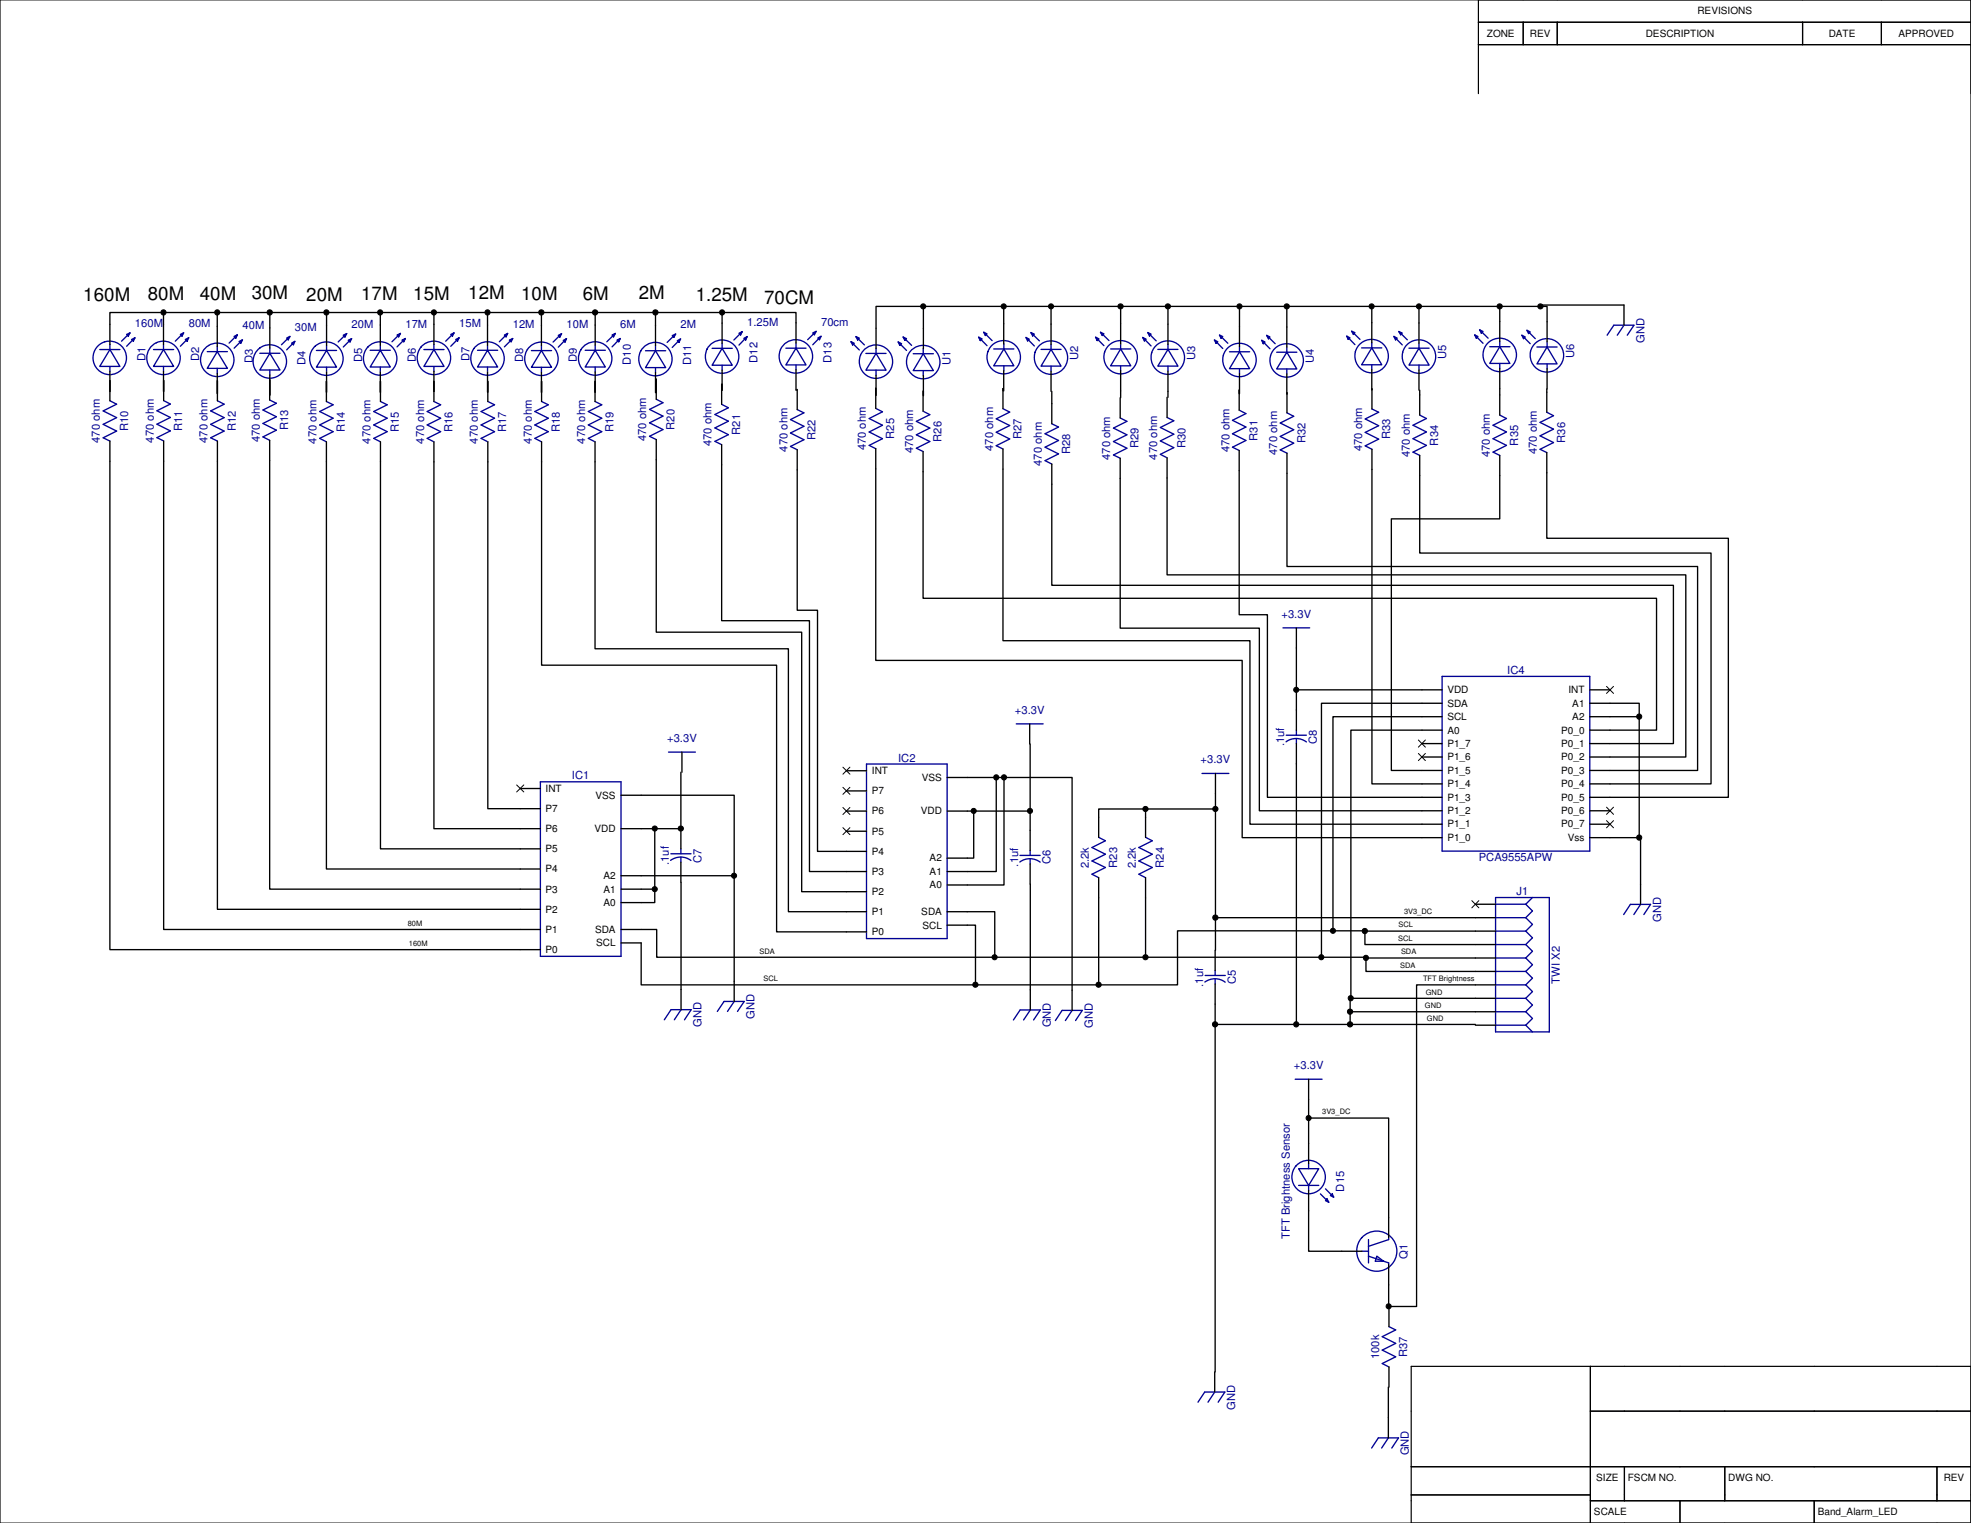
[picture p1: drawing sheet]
<svg xmlns="http://www.w3.org/2000/svg" width="559mm" height="432mm" viewBox="0 0 559 432" stroke-linecap="round" stroke-linejoin="round" font-family="sans-serif">
<path d="M0 0h74.6v39.7h-74.6z" fill="none" stroke="#fff" stroke-width=".28"/>
<g fill="none" stroke="#000" stroke-width=".38">
<path d="M46.4 88.6v9.1M61.6 88.6v9.7M76.5 88.6v10.1M92.6 88.6v9.3M107.8 88.6v9.3M123 88.6v9.1M138.2 88.6v9.3M153.5 88.6v9.3M168.7 88.6v9.3M185.8 88.6v9.4M204.7 88.6v8.7M225.7 97.2v-8.6h-194.5v9.1"/>
<path d="M261.8 86.9v11.9M284.6 86.9v10.6M298 86.9v10.7M317.7 86.9v10.6M331.1 86.9v10.7M351.4 86.9v11.4M364.8 86.9v11.5M388.9 86.9v10.3M402.3 86.9v10.4M425.2 86.9v10M436.8 86.9v-.4h23.6v5.7M438.6 96.9v-10h-190.2v11.9"/>
<path d="M31.2 105.3v8.3M46.4 105.3v5.7M46.4 107.9v5.7M61.6 105.9v5.7M61.6 107.9v5.7M76.5 106.3v7.1M92.6 105.5l-.1 8.3M107.8 105.5v5.7M107.9 108.1v5.7M123 105.3v8.5M138.2 105.5v5.7M138.3 108.1v5.7"/>
<path d="M153.5 105.5v8.3M168.7 108.1v5.7M168.7 105.5v5.7M185.8 105.6v5.7M186.1 107.5v5.7M204.6 108.9v5.7M204.7 104.9v5.8M225.7 104.9v5.7h.3M226 110.4v5.7M248.3 110.1v5.7M248.4 106.4v5.7M261.7 110.9v5.7"/>
<path d="M261.8 106.5v5.7M284.4 110.2v5.7M284.6 105.1v5.7M298 105.2v5.8M298.2 111v9.1M317.6 112.8v5.7M317.7 105.1v7.7M330.9 112.6v5.8M331.1 105.2v7.4M351.3 110.6v5.7M351.4 105.9v5.7M364.8 106v5.7"/>
<path d="M364.9 111.3v5.8M388.9 104.8v5.7M389 110.2v5.8M402.3 104.9v5.7M402.5 110.6v7.1M425.2 104.5v13.2M438.5 110.3v6.6M438.6 104.6v5.7M31.2 125.1v144.1h122M46.4 125v138.5h106.8M61.6 125.1v132.7h91.6M76.5 124.8v127.3h76.7"/>
<path d="M92.5 125.3v121.1h60.7M107.9 125.3v115.4h45.3M123 125.3v109.6h30.2M138.3 125.3v104h14.9M153.5 125.3v63.3h66.7v75.6h25.5M168.7 125.3v58.6h54.8v74.6h22.2M186.1 124.6v54.6h41.2v73.6h18.4M204.6 126.1v49.9h24.9v71.1h16.2M226 127.5v45.5h5.8v68.4h13.9M248.3 127.2v60h103.9v50.3h56.7M261.7 128v41.6h207.9v37.4h-18.9M284.4 127.3v54.4h70v52h54.5"/>
<path d="M298.2 131.6v34.3h176.2v44.9h-23.7M317.6 129.9v48.2h39.4v51.8h51.9M330.9 129.8v33.2h147v51.6h-27.2M351.3 127.7v46.6h8v51.8h49.6M364.9 128.5v32.1h116.4v57.8h-30.6M389 127.4v94.8h19.9M402.5 129.1v27.7h82.6v65.4h-34.4M425.2 129.1v18h-30.7v71.3h14.4M438.5 128.3v24.3h51.5v73.5h-39.3M367.5 178v17.6h41.4M367.5 195.6v11.4M408.9 199.4h-34.3v72"/>
<path d="M450.7 199.4h14v38.1M450.7 195.6h5.7M193 218.9v21.8M193.3 213.2v5.7M239.9 218.5h5.8M291.9 205.2v5.7M292.1 210.9v30.2M344.6 219.3v50.2M367.5 210.8v79.6M403.1 210.8h5.8M403.1 214.6h5.8M408.9 207h-25.9v76"/>
<path d="M408.9 203.2h-31v60.7M450.7 203.2h14M147.5 223.6h5.7M176.1 225.5h32.1v58.4M176.1 234.9h16.9M185.6 234.9v17.2h-9.5M239.9 230h5.8M239.9 235.7h5.8M239.9 224.2h5.8M268.5 220.4h35.5v66.1M268.5 230h23.6M276.1 230v13.3h-7.6"/>
<path d="M282.4 220.4v26.7h-13.9M284.6 220.4v30.5h-16.1M324.8 229.4v8M344.6 229.4h-33.1v8M450.7 237.5h14.4v18.9M450.7 229.9h5.7M450.7 233.7h5.7M176.1 248.3h32.1M185.6 252.1v3.8h-9.5M193 244.4l.1 41.9M268.5 258.5h13.5v12.9M292.1 244.9v41.4"/>
<path d="M311.5 248.8v30.4M324.8 248.8v22.6M418.3 256.4h5.7M176.1 263.5h10.1v7.9h201.1v4h36.7M176.1 267.3h5.7v11.9h152v-15.3h53.2v3.9h37M268.5 262.3h8.1v16.9M344.5 269.5v5.7M344.5 279v110M344.6 260.2h79.4M387 264h37M387.3 271.6h36.7M424 279.2h-22.4v91.2h-7.9v-11.8"/>
<path d="M382.8 290.4h35.5M418.3 290.7h5.7M424 286.9h-41.2v3.5h-38.3M424 283h-41.2v3.9M371 317h22.7v33.9M371 306v23.9M371 337.5v17.3h15.1M393.8 370.4v5.7M344.4 389v5.7M393.6 393.3v14.4M393.8 387.6v5.7"/>
</g>
<g fill="#000">
<circle cx="46.3" cy="88.6" r=".73"/>
<circle cx="61.6" cy="88.6" r=".73"/>
<circle cx="76.5" cy="88.6" r=".75"/>
<circle cx="92.5" cy="88.6" r=".73"/>
<circle cx="107.8" cy="88.6" r=".73"/>
<circle cx="123" cy="88.6" r=".73"/>
<circle cx="138.2" cy="88.6" r=".73"/>
<circle cx="153.5" cy="88.6" r=".75"/>
<circle cx="168.7" cy="88.6" r=".75"/>
<circle cx="185.8" cy="88.6" r=".75"/>
<circle cx="204.7" cy="88.6" r=".73"/>
<circle cx="261.7" cy="86.9" r=".72"/>
<circle cx="284.6" cy="86.9" r=".72"/>
<circle cx="298" cy="86.9" r=".72"/>
<circle cx="317.7" cy="86.9" r=".74"/>
<circle cx="331.1" cy="86.9" r=".74"/>
<circle cx="351.4" cy="86.9" r=".72"/>
<circle cx="364.8" cy="86.9" r=".74"/>
<circle cx="388.9" cy="86.9" r=".72"/>
<circle cx="402.3" cy="86.9" r=".72"/>
<circle cx="425.2" cy="86.9" r=".74"/>
<circle cx="436.7" cy="86.9" r=".74"/>
<circle cx="367.5" cy="195.6" r=".72"/>
<circle cx="464.7" cy="203.2" r=".73"/>
<circle cx="185.6" cy="234.9" r=".72"/>
<circle cx="193" cy="234.9" r=".74"/>
<circle cx="276.1" cy="229.9" r=".72"/>
<circle cx="282.4" cy="220.4" r=".73"/>
<circle cx="284.6" cy="220.4" r=".73"/>
<circle cx="292" cy="229.9" r=".72"/>
<circle cx="324.8" cy="229.4" r=".74"/>
<circle cx="344.6" cy="229.4" r=".74"/>
<circle cx="464.7" cy="237.5" r=".73"/>
<circle cx="185.6" cy="252.1" r=".72"/>
<circle cx="208.1" cy="248.3" r=".72"/>
<circle cx="276.5" cy="279.2" r=".74"/>
<circle cx="282" cy="271.4" r=".72"/>
<circle cx="311.5" cy="279.2" r=".74"/>
<circle cx="324.8" cy="271.4" r=".74"/>
<circle cx="344.6" cy="260.2" r=".75"/>
<circle cx="374.6" cy="271.4" r=".72"/>
<circle cx="377.9" cy="263.9" r=".72"/>
<circle cx="386.9" cy="264" r=".75"/>
<circle cx="387.3" cy="271.6" r=".73"/>
<circle cx="344.5" cy="290.4" r=".75"/>
<circle cx="367.5" cy="290.4" r=".73"/>
<circle cx="382.8" cy="290.4" r=".75"/>
<circle cx="382.8" cy="286.8" r=".75"/>
<circle cx="382.9" cy="283" r=".73"/>
<circle cx="371" cy="317" r=".72"/>
<circle cx="393.7" cy="370.4" r=".72"/>
</g>
<g fill="none" stroke="#000" stroke-width=".28">
<path d="M455.5 194.6l2 2M457.5 194.6l-2 2M239 217.5l2 2M241 217.5l-2 2M402.1 213.6l2 2M402.1 209.8l2 2M404.1 213.6l-2 2M404.1 209.8l-2 2M146.5 222.5l2 2M148.5 222.5l-2 2M239 234.7l2 1.9M239 228.9l2 2"/>
<path d="M239 223.2l2 2M241 234.7l-2 1.9M241 228.9l-2 2M241 223.2l-2 2M455.5 228.9l2 2M455.5 232.7l2 2M457.5 228.9l-2 2M457.5 232.7l-2 2M417.3 255.4l2 2M419.3 255.4l-2 2"/>
<circle cx="46.3" cy="88.6" r=".73"/>
<circle cx="61.6" cy="88.6" r=".73"/>
<circle cx="76.5" cy="88.6" r=".75"/>
<circle cx="92.5" cy="88.6" r=".73"/>
<circle cx="107.8" cy="88.6" r=".73"/>
<circle cx="123" cy="88.6" r=".73"/>
<circle cx="138.2" cy="88.6" r=".73"/>
<circle cx="153.5" cy="88.6" r=".75"/>
<circle cx="168.7" cy="88.6" r=".75"/>
<circle cx="185.8" cy="88.6" r=".75"/>
<circle cx="204.7" cy="88.6" r=".73"/>
<circle cx="261.7" cy="86.9" r=".72"/>
<circle cx="284.6" cy="86.9" r=".72"/>
<circle cx="298" cy="86.9" r=".72"/>
<circle cx="317.7" cy="86.9" r=".74"/>
<circle cx="331.1" cy="86.9" r=".74"/>
<circle cx="351.4" cy="86.9" r=".72"/>
<circle cx="364.8" cy="86.9" r=".74"/>
<circle cx="388.9" cy="86.9" r=".72"/>
<circle cx="402.3" cy="86.9" r=".72"/>
<circle cx="425.2" cy="86.9" r=".74"/>
<circle cx="436.7" cy="86.9" r=".74"/>
<circle cx="367.5" cy="195.6" r=".72"/>
<circle cx="464.7" cy="203.2" r=".73"/>
<circle cx="185.6" cy="234.9" r=".72"/>
<circle cx="193" cy="234.9" r=".74"/>
<circle cx="276.1" cy="229.9" r=".72"/>
<circle cx="282.4" cy="220.4" r=".73"/>
<circle cx="284.6" cy="220.4" r=".73"/>
<circle cx="292" cy="229.9" r=".72"/>
<circle cx="324.8" cy="229.4" r=".74"/>
<circle cx="344.6" cy="229.4" r=".74"/>
<circle cx="464.7" cy="237.5" r=".73"/>
<circle cx="185.6" cy="252.1" r=".72"/>
<circle cx="208.1" cy="248.3" r=".72"/>
<circle cx="276.5" cy="279.2" r=".74"/>
<circle cx="282" cy="271.4" r=".72"/>
<circle cx="311.5" cy="279.2" r=".74"/>
<circle cx="324.8" cy="271.4" r=".74"/>
<circle cx="344.6" cy="260.2" r=".75"/>
<circle cx="374.6" cy="271.4" r=".72"/>
<circle cx="377.9" cy="263.9" r=".72"/>
<circle cx="386.9" cy="264" r=".75"/>
<circle cx="387.3" cy="271.6" r=".73"/>
<circle cx="344.5" cy="290.4" r=".75"/>
<circle cx="367.5" cy="290.4" r=".73"/>
<circle cx="382.8" cy="290.4" r=".75"/>
<circle cx="382.8" cy="286.8" r=".75"/>
<circle cx="382.9" cy="283" r=".73"/>
<circle cx="371" cy="317" r=".72"/>
<circle cx="393.7" cy="370.4" r=".72"/>
</g>
<g fill="none" stroke="#000096" stroke-width=".38">
<path d="M28.3 99.1h5.7M31.2 99.1l2.8 4.8h-5.7zM31.2 97.7v1.4M35.9 94.8l1-.4-.5 .9zM36.9 94.4l-2.4 2.3M37.3 96.3l1-.5-.5 .9zM38.3 95.8l-2.4 2.4M43.5 99.1h5.7M46.4 99.1l2.8 4.8h-5.7zM46.4 97.7v1.4M51.1 94.8l1-.4-.5 .9zM52.1 94.4l-2.4 2.3"/>
<path d="M52.5 96.3l1-.5-.5 .9zM53.5 95.8l-2.4 2.4M58.8 99.7h5.7M61.6 99.7l2.9 4.7h-5.7zM61.6 98.3v1.4M66.4 95.4l.9-.5-.5 1zM67.3 94.9l-2.4 2.4M67.8 96.8l.9-.4-.4 .9zM68.7 96.4l-2.3 2.3M76.5 98.7v1.5M81.3 95.8l.9-.4-.5 1zM82.2 95.4l-2.4 2.3"/>
<path d="M82.7 97.3l.9-.5-.4 .9zM83.6 96.8l-2.3 2.4M89.7 99.4h5.7M92.6 99.4l2.8 4.7h-5.7zM92.6 97.9v1.5M97.3 95l1-.4-.5 .9zM98.3 94.6l-2.4 2.3M98.7 96.5l1-.5-.5 .9zM99.7 96l-2.4 2.4M104.9 99.3h5.8M107.8 99.3l2.9 4.8h-5.8zM107.8 97.9v1.4"/>
<path d="M112.6 95l.9-.5-.5 1zM113.5 94.5l-2.4 2.4M114 96.4l.9-.4-.4 .9zM114.9 96l-2.3 2.3M120.2 99.1h5.7M123 99.1l2.9 4.8h-5.7zM123 97.7v1.4M127.8 94.8l.9-.4-.4 .9zM128.7 94.4l-2.3 2.3M129.2 96.3l1-.5-.5 .9zM130.2 95.8l-2.4 2.4M135.4 99.3h5.7"/>
<path d="M138.2 99.3l2.9 4.8h-5.7zM138.2 97.9v1.4M143 95l.9-.5-.4 1zM143.9 94.5l-2.3 2.4M144.4 96.4l1-.4-.5 .9zM145.4 96l-2.4 2.3M150.7 99.4h5.7M153.5 99.4l2.9 4.7h-5.7zM153.5 97.9v1.5M158.3 95.1l.9-.5-.5 1zM159.2 94.6l-2.4 2.4M159.7 96.5l.9-.5-.4 1z"/>
<path d="M160.6 96l-2.3 2.4M165.9 99.3h5.7M168.7 99.3l2.9 4.8h-5.7zM168.7 97.9v1.4M173.5 95l1-.5-.6 1zM174.5 94.5l-2.5 2.4M174.9 96.4l1-.4-.5 .9zM175.9 96l-2.4 2.3M183 99.4h5.7M185.8 99.4l2.9 4.8h-5.7zM185.8 98v1.4M190.6 95.2l1-.5-.5 .9z"/>
<path d="M191.6 94.7l-2.5 2.4M192 96.6l1-.5-.5 1zM193 96.1l-2.4 2.4M201.9 98.8h5.7M204.7 98.8l2.9 4.7h-5.7zM204.7 97.3v1.5M209.5 94.5l.9-.5-.4 1zM210.4 94l-2.3 2.4M210.9 95.9l.9-.5-.4 1zM211.8 95.4l-2.3 2.4M222.8 98.7h5.7M225.7 98.7l2.8 4.8h-5.7z"/>
<path d="M225.7 97.2v1.5M230.4 94.4l1-.5-.5 1zM231.4 93.9l-2.4 2.4M231.9 95.8l.9-.5-.5 1zM232.8 95.3l-2.4 2.4M241.3 96.9l.9 .4-.5 .5zM241.3 96.9l2.3 2.3M242.7 95.4l.9 .5-.4 .5zM242.7 95.4l2.4 2.4M248.4 98.8v1.4M254.6 96.9l1 .6-.5 .4zM254.6 96.9l2.4 2.5"/>
<path d="M256 95.5l1 .5-.5 .5zM256 95.5l2.4 2.4M261.7 98.8v1.5M277.5 95.6l.9 .5-.5 .5zM277.5 95.6l2.3 2.4M278.9 94.2l.9 .5-.4 .4zM278.9 94.2l2.4 2.4M281.7 98.9h5.7M284.6 98.9l2.8 4.8h-5.7zM284.6 97.5v1.4M290.9 95.7l.9 .5-.5 .4zM290.9 95.7l2.3 2.4"/>
<path d="M292.3 94.3l.9 .4-.4 .5zM292.3 94.3l2.4 2.3M295.1 99.1h5.7M298 99.1l2.8 4.7h-5.7zM298 97.6v1.5M310.6 95.6l1 .5-.5 .5zM310.6 95.6l2.4 2.4M312 94.2l1 .5-.5 .4zM312 94.2l2.4 2.4M314.9 98.9h5.7M317.7 98.9l2.9 4.8h-5.7zM317.7 97.5v1.4"/>
<path d="M324 95.7l1 .5-.6 .4zM324 95.7l2.3 2.4M325.4 94.3l.9 .4-.4 .5zM325.4 94.3l2.4 2.3M328.3 99.1h5.7M331.1 99.1l2.9 4.7h-5.7zM331.1 97.6v1.5M344.3 96.4l1 .5-.5 .4zM344.3 96.4l2.4 2.4M345.7 95l1 .4-.5 .5zM345.7 95l2.4 2.3M348.6 99.7h5.7"/>
<path d="M351.4 99.7l2.9 4.8h-5.7zM351.4 98.3v1.4M357.7 96.5l.9 .5-.5 .5zM357.7 96.5l2.3 2.4M359.1 95.1l.9 .4-.4 .6zM359.1 95.1l2.4 2.4M361.9 99.9h5.8M364.8 99.9l2.9 4.7h-5.8zM364.8 98.4v1.5M381.8 95.3l.9 .5-.5 .4zM381.8 95.3l2.3 2.4M383.2 93.9l.9 .4-.4 .5z"/>
<path d="M383.2 93.9l2.4 2.3M386 98.6h5.8M388.9 98.6l2.9 4.8h-5.8zM388.9 97.2v1.4M395.2 95.4l.9 .5-.5 .5zM395.2 95.4l2.4 2.4M396.6 94l1 .4-.5 .5zM396.6 94l2.4 2.4M399.5 98.7h5.7M402.3 98.7l2.9 4.8h-5.7zM402.3 97.3v1.4M418.1 95l.9 .4-.5 .5z"/>
<path d="M418.1 95l2.4 2.3M419.5 93.5l1 .5-.5 .5zM419.5 93.5l2.4 2.4M422.4 98.3h5.7M425.2 98.3l2.9 4.7h-5.7zM425.2 96.9v1.4M431.5 95l.9 .5-.5 .5zM431.5 95l2.3 2.5M432.9 93.6l.9 .5-.4 .5zM432.9 93.6l2.4 2.4M435.7 98.4h5.8M438.6 98.4l2.9 4.8h-5.8z"/>
<path d="M438.6 96.9v1.5M455.6 95l1.9-2.8h5.8l-2 2.8M460.4 92.2l-1.9 2.8M31.2 103.9v1.4M31.2 113.6l1.9 1-3.8 1.9 3.8 1.9-3.8 1.9 3.8 1.9-3.8 1.9 1.9 1M46.4 103.9v1.4M46.4 113.6l1.9 1-3.8 1.9 3.8 1.9-3.8 1.9 3.8 1.9-3.8 1.9 1.9 .9M61.6 104.4v1.5M61.6 113.6l1.9 1-3.8 1.9 3.8 1.9-3.8 1.9 3.8 1.9-3.8 1.9 1.9 1M73.7 100.2h5.7M76.5 113.4l1.9 .9-3.9 1.9 3.9 2-3.9 1.9 3.9 1.9-3.9 1.9 2 .9M76.5 100.2l2.9 4.7h-5.7z"/>
<path d="M76.5 104.9v1.4M92.5 113.8l1.9 1-3.8 1.9 3.8 1.9-3.8 1.9 3.8 1.9-3.8 1.9 1.9 1M92.6 104.1v1.4M107.8 104.1v1.4M107.9 113.8l1.9 1-3.8 1.9 3.8 1.9-3.8 1.9 3.8 1.9-3.8 1.9 1.9 1M123 103.9v1.4M123 113.8l1.9 1-3.8 1.9 3.8 1.9-3.8 1.9 3.8 1.9-3.8 1.9 1.9 1M138.2 104.1v1.4M138.3 113.8l1.9 1-3.8 1.9 3.8 1.9-3.8 1.9 3.8 1.9-3.8 1.9 1.9 1M153.5 104.1v1.4M153.5 113.8l1.9 1-3.8 1.9 3.8 1.9-3.8 1.9 3.8 1.9-3.8 1.9 1.9 1M168.7 113.8l1.9 1-3.8 1.9 3.8 1.9-3.8 1.9 3.8 1.9-3.8 1.9 1.9 1"/>
<path d="M168.7 104.1v1.4M185.8 104.2v1.4M186.1 113.2l1.9 1-3.9 1.9 3.9 1.9-3.9 1.9 3.9 1.9-3.9 1.9 2 .9M204.6 114.6l1.9 1-3.8 1.9 3.8 1.9-3.8 1.9 3.8 1.9-3.8 1.9 1.9 1M204.7 103.5v1.4M225.7 103.5v1.4M226 116.1l1.9 1-3.8 1.9 3.8 1.9-3.8 1.9 3.8 1.9-3.8 1.9 1.9 .9M245.5 100.2h5.7M248.3 115.8l1.9 1-3.8 1.9 3.8 1.9-3.8 1.9 3.8 1.9-3.8 1.9 1.9 .9M248.4 100.2l2.8 4.7h-5.7zM248.4 104.9v1.5M258.9 100.3h5.7"/>
<path d="M261.7 116.6l1.9 1-3.8 1.9 3.8 1.9-3.8 1.9 3.8 1.9-3.8 1.9 1.9 .9M261.7 100.3l2.9 4.8h-5.7zM261.7 105.1v1.4M284.4 115.9l1.9 .9-3.9 1.9 3.9 1.9-3.9 2 3.9 1.9-3.9 1.9 2 .9M284.6 103.7v1.4M298 103.8v1.4M317.6 118.5l1.9 1-3.8 1.9 3.8 1.9-3.8 1.9 3.8 1.9-3.8 1.9 1.9 .9M317.7 103.7v1.4M330.9 118.4l1.9 .9-3.8 1.9 3.8 1.9-3.8 1.9 3.8 1.9-3.8 1.9 1.9 1M331.1 103.8v1.4M351.3 116.3l1.9 1-3.8 1.9 3.8 1.9-3.8 1.9 3.8 1.9-3.8 1.9 1.9 .9M351.4 104.5v1.4"/>
<path d="M364.8 104.6v1.4M364.9 117.1l1.9 .9-3.8 1.9 3.8 1.9-3.8 1.9 3.8 1.9-3.8 2 1.9 .9M388.9 103.4v1.4M389 116l1.9 .9-3.8 1.9 3.8 1.9-3.8 1.9 3.8 1.9-3.8 1.9 1.9 1M402.3 103.5v1.4M402.5 117.7l1.9 1-3.8 1.9 3.8 1.9-3.8 1.9 3.8 1.9-3.8 1.9 1.9 .9M425.2 103v1.5M425.2 117.7l1.9 1-3.8 1.9 3.8 1.9-3.8 1.9 3.8 1.9-3.8 1.9 1.9 .9M438.5 116.9l1.9 1-3.8 1.9 3.8 1.9-3.8 1.9 3.8 1.9-3.8 1.9 1.9 .9M438.6 103.2v1.4M298.2 120.1l1.9 1-3.8 1.9 3.8 1.9-3.8 1.9 3.8 1.9-3.8 1.9 1.9 1M363.7 178h7.6"/>
<path d="M408.9 191.8h41.8v49.5h-41.8zM189.5 213.2h7.6M245.7 216.6h22.8v49.5h-22.8zM288.1 205.2h7.6M340.8 219.3h7.6M364.6 210.3a4.8 4.8 0 0 1 5.8 .1M364.7 208.4h5.7M367.5 207v1.4M367.5 209.4v1.4M153.2 221.7h22.9v49.4h-22.9zM311.5 237.4l1.9 1-3.8 1.9 3.8 1.9-3.8 1.9 3.8 1.9-3.8 1.9 1.9 .9M324.8 237.4l1.9 1-3.8 1.9 3.8 1.9-3.8 1.9 3.8 1.9-3.8 1.9 1.9 .9"/>
<path d="M190.1 243.9a4.8 4.8 0 0 1 5.8 .1M190.2 242.1h5.7M193 240.7v1.4M193 243v1.4M289.1 244.4a4.8 4.8 0 0 1 5.8 0M289.2 242.5h5.7M292.1 241.1v1.4M292.1 243.5v1.4M424 256.4h8.6M424 254.5h15.3v38.1h-15.3zM432.6 256.4l1.9 1.9-1.9 1.9M434.5 254.5l-1.9 1.9"/>
<path d="M460.3 259.3l1.9-2.9h5.8l-2 2.9M465.1 256.4l-1.9 2.9M341.6 278.4a4.8 4.8 0 0 1 5.7 .1M341.7 276.6h5.7M344.5 275.2v1.4M344.5 277.5v1.5M424 279.2h8.6M424 275.4h8.6M424 271.6h8.6M424 267.8h8.6M424 264h8.6M424 260.2h8.6"/>
<path d="M432.6 260.2l1.9 1.9-1.9 1.9M432.6 264l1.9 1.9-1.9 1.9M432.6 267.8l1.9 1.9-1.9 1.9M432.6 271.6l1.9 1.9-1.9 1.9M432.6 275.4l1.9 1.9-1.9 1.9M432.6 279.2l1.9 1.9-1.9 1.9M188.3 289.1l1.9-2.8h5.8l-1.9 2.8M193.1 286.3l-1.9 2.8M203.4 286.8l1.9-2.9h5.7l-1.9 2.9M208.2 283.9l-2 2.9M287.3 289.2l1.9-2.9h5.7l-1.9 2.9M292.1 286.3l-1.9 2.9"/>
<path d="M299.2 289.3l1.9-2.8h5.7l-1.9 2.8M304 286.5l-2 2.8M424 290.7h8.6M424 286.9h8.6M424 283h8.6M432.6 283l1.9 1.9-1.9 2M432.6 286.9l1.9 1.9-1.9 1.9M432.6 290.7l1.9 1.9M367.2 306h7.6M368.2 331.3h5.7l-2.9 4.8zM368.2 336.1h5.7M371 329.9v1.4"/>
<path d="M371 336.1v1.4M374.4 338.5l2.3 2.4M375.8 337.1l2.3 2.3M376.2 339.9l.5 1-.9-.5zM377.2 339l.5-.5 .4 .9zM386.1 354.8h1.9M388 351.5v6.6M388 356.2l5.7 1.9v.5M390.4 356.2l1.9 1.4h-2.4zM393.7 350.9v.6l-5.7 1.9M393.8 376.1l1.9 1-3.8 1.9 3.8 1.9-3.8 1.9 3.8 1.9-3.8 1.9 1.9 1M339.6 397.6l1.9-2.9h5.8l-1.9 2.9"/>
<path d="M344.4 394.7l-1.9 2.9M388.9 410.5l1.9-2.8h5.7l-1.9 2.8M393.6 407.7l-1.9 2.8"/>
<circle cx="31.1" cy="101.4" r="4.8"/>
<circle cx="46.4" cy="101.5" r="4.7"/>
<circle cx="61.6" cy="102" r="4.7"/>
<circle cx="76.5" cy="102.5" r="4.7"/>
<circle cx="92.5" cy="101.7" r="4.7"/>
<circle cx="107.8" cy="101.6" r="4.7"/>
<circle cx="123" cy="101.5" r="4.8"/>
<circle cx="138.2" cy="101.6" r="4.8"/>
<circle cx="153.5" cy="101.7" r="4.7"/>
<circle cx="168.7" cy="101.6" r="4.7"/>
<circle cx="185.8" cy="101.8" r="4.7"/>
<circle cx="204.7" cy="101.1" r="4.7"/>
<circle cx="225.6" cy="101" r="4.7"/>
<circle cx="248.3" cy="102.5" r="4.7"/>
<circle cx="261.7" cy="102.6" r="4.7"/>
<circle cx="284.5" cy="101.3" r="4.7"/>
<circle cx="297.9" cy="101.4" r="4.7"/>
<circle cx="317.7" cy="101.3" r="4.7"/>
<circle cx="331.1" cy="101.4" r="4.8"/>
<circle cx="351.4" cy="102.1" r="4.7"/>
<circle cx="364.8" cy="102.2" r="4.7"/>
<circle cx="388.8" cy="101" r="4.7"/>
<circle cx="402.3" cy="101.1" r="4.7"/>
<circle cx="425.2" cy="100.6" r="4.7"/>
<circle cx="438.5" cy="100.7" r="4.8"/>
<circle cx="371" cy="333.7" r="4.7"/>
<circle cx="390.3" cy="354.7" r="5.7"/>
</g>
<g fill="none" stroke="#000" stroke-width=".34">
<path d="M0 0h558.8v431.8h-558.8zM419.1 0v26.5M419.1 6.3h139.7M419.1 12.7h139.7M431.8 6.3v6.4M441.5 6.3v6.4M511 6.3v6.4M533.4 6.3v6.4M450.9 387.4v44.4M558.8 387.4h-158.7v44.4M400.1 415.8h158.7M450.9 400.1h107.9"/>
<path d="M460.5 415.8v9.7M489 415.8v9.7M549.1 415.8v9.7M400.1 423.8h50.8M450.9 425.5h107.9M476.3 425.5v6.3M514.3 425.5v6.3"/>
</g>
<g font-size="5.3">
<text x="23.6" y="85.3">160M</text>
<text x="41.9" y="85">80M</text>
<text x="56.6" y="85.1">40M</text>
<text x="71.4" y="84.8">30M</text>
<text x="86.8" y="85.2">20M</text>
<text x="102.4" y="85.1">17M</text>
<text x="117.2" y="85.1">15M</text>
<text x="132.8" y="84.9">12M</text>
<text x="147.7" y="85.2">10M</text>
<text x="165.2" y="85">6M</text>
<text x="181.1" y="84.7">2M</text>
<text x="197.2" y="85.2">1.25M</text>
<text x="216.7" y="86.2">70CM</text>
</g>
<g font-size="3.2" fill="#000096">
<text x="38.3" y="92.7">160M</text>
<text x="53.5" y="92.7">80M</text>
<text x="68.7" y="93.3">40M</text>
<text x="83.6" y="93.7">30M</text>
<text x="99.7" y="92.9">20M</text>
<text x="114.9" y="92.9">17M</text>
<text x="130.2" y="92.7">15M</text>
<text x="145.4" y="92.9">12M</text>
<text x="160.6" y="93">10M</text>
<text x="175.9" y="92.9">6M</text>
<text x="193" y="93">2M</text>
<text x="211.8" y="92.3">1.25M</text>
<text x="232.8" y="92.3">70cm</text>
<text x="410" y="101.9" transform="rotate(-90 410 101.9)">U5</text>
<text x="446.3" y="101.6" transform="rotate(-90 446.3 101.6)">U6</text>
<text x="466.2" y="97.2" transform="rotate(-90 466.2 97.2)">GND</text>
<text x="41.2" y="102.3" transform="rotate(-90 41.2 102.3)">D1</text>
<text x="56.5" y="102.3" transform="rotate(-90 56.5 102.3)">D2</text>
<text x="71.7" y="102.9" transform="rotate(-90 71.7 102.9)">D3</text>
<text x="86.6" y="103.4" transform="rotate(-90 86.6 103.4)">D4</text>
<text x="102.7" y="102.6" transform="rotate(-90 102.7 102.6)">D5</text>
<text x="117.9" y="102.5" transform="rotate(-90 117.9 102.5)">D6</text>
<text x="133.1" y="102.3" transform="rotate(-90 133.1 102.3)">D7</text>
<text x="148.3" y="102.5" transform="rotate(-90 148.3 102.5)">D8</text>
<text x="163.6" y="102.6" transform="rotate(-90 163.6 102.6)">D9</text>
<text x="178.8" y="103.4" transform="rotate(-90 178.8 103.4)">D10</text>
<text x="195.9" y="103.5" transform="rotate(-90 195.9 103.5)">D11</text>
<text x="214.8" y="102.9" transform="rotate(-90 214.8 102.9)">D12</text>
<text x="235.8" y="102.8" transform="rotate(-90 235.8 102.8)">D13</text>
<text x="269.5" y="103.5" transform="rotate(-90 269.5 103.5)">U1</text>
<text x="305.7" y="102.2" transform="rotate(-90 305.7 102.2)">U2</text>
<text x="338.8" y="102.2" transform="rotate(-90 338.8 102.2)">U3</text>
<text x="372.5" y="103" transform="rotate(-90 372.5 103)">U4</text>
<text x="28.3" y="125.6" transform="rotate(-90 28.3 125.6)">470 ohm</text>
<text x="36.4" y="122.3" transform="rotate(-90 36.4 122.3)">R10</text>
<text x="43.6" y="125.5" transform="rotate(-90 43.6 125.5)">470 ohm</text>
<text x="51.6" y="122.2" transform="rotate(-90 51.6 122.2)">R11</text>
<text x="58.8" y="125.6" transform="rotate(-90 58.8 125.6)">470 ohm</text>
<text x="66.8" y="122.3" transform="rotate(-90 66.8 122.3)">R12</text>
<text x="73.7" y="125.3" transform="rotate(-90 73.7 125.3)">470 ohm</text>
<text x="81.7" y="122" transform="rotate(-90 81.7 122)">R13</text>
<text x="89.7" y="125.8" transform="rotate(-90 89.7 125.8)">470 ohm</text>
<text x="97.7" y="122.5" transform="rotate(-90 97.7 122.5)">R14</text>
<text x="105.1" y="125.8" transform="rotate(-90 105.1 125.8)">470 ohm</text>
<text x="113.1" y="122.5" transform="rotate(-90 113.1 122.5)">R15</text>
<text x="120.2" y="125.8" transform="rotate(-90 120.2 125.8)">470 ohm</text>
<text x="128.3" y="122.5" transform="rotate(-90 128.3 122.5)">R16</text>
<text x="135.5" y="125.8" transform="rotate(-90 135.5 125.8)">470 ohm</text>
<text x="143.5" y="122.5" transform="rotate(-90 143.5 122.5)">R17</text>
<text x="150.7" y="125.8" transform="rotate(-90 150.7 125.8)">470 ohm</text>
<text x="158.7" y="122.5" transform="rotate(-90 158.7 122.5)">R18</text>
<text x="165.9" y="125.8" transform="rotate(-90 165.9 125.8)">470 ohm</text>
<text x="173.9" y="122.5" transform="rotate(-90 173.9 122.5)">R19</text>
<text x="183.2" y="125.1" transform="rotate(-90 183.2 125.1)">470 ohm</text>
<text x="191.3" y="121.8" transform="rotate(-90 191.3 121.8)">R20</text>
<text x="209.8" y="123.3" transform="rotate(-90 209.8 123.3)">R21</text>
<text x="231.2" y="124.8" transform="rotate(-90 231.2 124.8)">R22</text>
<text x="253.5" y="124.4" transform="rotate(-90 253.5 124.4)">R25</text>
<text x="266.9" y="125.2" transform="rotate(-90 266.9 125.2)">R26</text>
<text x="289.6" y="124.5" transform="rotate(-90 289.6 124.5)">R27</text>
<text x="356.5" y="124.9" transform="rotate(-90 356.5 124.9)">R31</text>
<text x="370.1" y="125.7" transform="rotate(-90 370.1 125.7)">R32</text>
<text x="394.2" y="124.6" transform="rotate(-90 394.2 124.6)">R33</text>
<text x="443.7" y="125.5" transform="rotate(-90 443.7 125.5)">R36</text>
<text x="201.8" y="126.6" transform="rotate(-90 201.8 126.6)">470 ohm</text>
<text x="223.2" y="128.1" transform="rotate(-90 223.2 128.1)">470 ohm</text>
<text x="245.5" y="127.7" transform="rotate(-90 245.5 127.7)">470 ohm</text>
<text x="258.9" y="128.5" transform="rotate(-90 258.9 128.5)">470 ohm</text>
<text x="281.6" y="127.8" transform="rotate(-90 281.6 127.8)">470 ohm</text>
<text x="303.4" y="128.8" transform="rotate(-90 303.4 128.8)">R28</text>
<text x="314.8" y="130.4" transform="rotate(-90 314.8 130.4)">470 ohm</text>
<text x="322.8" y="127.1" transform="rotate(-90 322.8 127.1)">R29</text>
<text x="328.1" y="130.3" transform="rotate(-90 328.1 130.3)">470 ohm</text>
<text x="336.1" y="127" transform="rotate(-90 336.1 127)">R30</text>
<text x="348.5" y="128.2" transform="rotate(-90 348.5 128.2)">470 ohm</text>
<text x="362.1" y="129" transform="rotate(-90 362.1 129)">470 ohm</text>
<text x="386.2" y="127.9" transform="rotate(-90 386.2 127.9)">470 ohm</text>
<text x="399.7" y="129.6" transform="rotate(-90 399.7 129.6)">470 ohm</text>
<text x="407.7" y="126.3" transform="rotate(-90 407.7 126.3)">R34</text>
<text x="422.4" y="129.6" transform="rotate(-90 422.4 129.6)">470 ohm</text>
<text x="430.4" y="126.3" transform="rotate(-90 430.4 126.3)">R35</text>
<text x="435.7" y="128.8" transform="rotate(-90 435.7 128.8)">470 ohm</text>
<text x="295.4" y="132.1" transform="rotate(-90 295.4 132.1)">470 ohm</text>
<text x="363.3" y="175.1">+3.3V</text>
<text x="427.3" y="191.1">IC4</text>
<text x="287.7" y="202.3">+3.3V</text>
<text x="189.1" y="210.3">+3.3V</text>
<text x="254.6" y="215.9">IC2</text>
<text x="364.1" y="211.6" transform="rotate(-90 364.1 211.6)">.1uf</text>
<text x="373.3" y="210.9" transform="rotate(-90 373.3 210.9)">C8</text>
<text x="162.1" y="221">IC1</text>
<text x="340.4" y="216.3">+3.3V</text>
<text x="189.6" y="245.2" transform="rotate(-90 189.6 245.2)">.1uf</text>
<text x="198.9" y="244.6" transform="rotate(-90 198.9 244.6)">C7</text>
<text x="288.6" y="245.7" transform="rotate(-90 288.6 245.7)">.1uf</text>
<text x="297.9" y="245.1" transform="rotate(-90 297.9 245.1)">C6</text>
<text x="419.3" y="244.1">PCA9555APW</text>
<text x="308.7" y="246.2" transform="rotate(-90 308.7 246.2)">2.2k</text>
<text x="316.7" y="246" transform="rotate(-90 316.7 246)">R23</text>
<text x="322" y="246.2" transform="rotate(-90 322 246.2)">2.2k</text>
<text x="330" y="246" transform="rotate(-90 330 246)">R24</text>
<text x="429.9" y="253.8">J1</text>
<text x="470.9" y="261.4" transform="rotate(-90 470.9 261.4)">GND</text>
<text x="341.1" y="279.7" transform="rotate(-90 341.1 279.7)">.1uf</text>
<text x="350.4" y="279.1" transform="rotate(-90 350.4 279.1)">C5</text>
<text x="442.2" y="278.8" transform="rotate(-90 442.2 278.8)">TWI X2</text>
<text x="198.9" y="291.2" transform="rotate(-90 198.9 291.2)">GND</text>
<text x="214" y="288.9" transform="rotate(-90 214 288.9)">GND</text>
<text x="297.9" y="291.3" transform="rotate(-90 297.9 291.3)">GND</text>
<text x="309.8" y="291.4" transform="rotate(-90 309.8 291.4)">GND</text>
<text x="366.8" y="303.1">+3.3V</text>
<text x="381.1" y="337.8" transform="rotate(-90 381.1 337.8)">D15</text>
<text x="365.7" y="351.3" transform="rotate(-90 365.7 351.3)">TFT Brightness Sensor</text>
<text x="399" y="356.9" transform="rotate(-90 399 356.9)">Q1</text>
<text x="391" y="385.3" transform="rotate(-90 391 385.3)">100k</text>
<text x="399" y="384.8" transform="rotate(-90 399 384.8)">R37</text>
<text x="350.2" y="399.6" transform="rotate(-90 350.2 399.6)">GND</text>
<text x="399.5" y="412.6" transform="rotate(-90 399.5 412.6)">GND</text>
</g>
<g font-size="2.8">
<text x="481.2" y="4.1">REVISIONS</text>
<text x="421.6" y="10.5">ZONE</text>
<text x="433.7" y="10.5">REV</text>
<text x="466.6" y="10.5">DESCRIPTION</text>
<text x="518.5" y="10.5">DATE</text>
<text x="538.2" y="10.5">APPROVED</text>
<text x="410.3" y="196.6">VDD</text>
<text x="444.7" y="196.6">INT</text>
<text x="410.3" y="200.4">SDA</text>
<text x="445.8" y="200.4">A1</text>
<text x="410.3" y="208">A0</text>
<text x="410.3" y="204.2">SCL</text>
<text x="442.6" y="208">P0_0</text>
<text x="445.8" y="204.2">A2</text>
<text x="410.3" y="215.6">P1_6</text>
<text x="410.3" y="211.8">P1_7</text>
<text x="442.6" y="211.8">P0_1</text>
<text x="442.6" y="215.6">P0_2</text>
<text x="247.2" y="219.5">INT</text>
<text x="261.3" y="221.4">VSS</text>
<text x="410.3" y="219.4">P1_5</text>
<text x="442.6" y="219.4">P0_3</text>
<text x="154.7" y="224.5">INT</text>
<text x="168.8" y="226.4">VSS</text>
<text x="247.2" y="225.2">P7</text>
<text x="410.3" y="227">P1_3</text>
<text x="410.3" y="223.2">P1_4</text>
<text x="442.6" y="223.2">P0_4</text>
<text x="442.6" y="227">P0_5</text>
<text x="154.7" y="230.2">P7</text>
<text x="247.2" y="230.9">P6</text>
<text x="261.1" y="230.9">VDD</text>
<text x="410.3" y="230.8">P1_2</text>
<text x="442.6" y="230.8">P0_6</text>
<text x="154.7" y="235.9">P6</text>
<text x="168.6" y="235.9">VDD</text>
<text x="247.2" y="236.6">P5</text>
<text x="410.3" y="238.4">P1_0</text>
<text x="410.3" y="234.6">P1_1</text>
<text x="442.6" y="234.6">P0_7</text>
<text x="444.5" y="238.4">Vss</text>
<text x="154.7" y="241.6">P5</text>
<text x="247.2" y="242.3">P4</text>
<text x="263.6" y="244.2">A2</text>
<text x="154.7" y="247.4">P4</text>
<text x="171.1" y="249.3">A2</text>
<text x="247.2" y="248">P3</text>
<text x="263.6" y="251.8">A0</text>
<text x="263.6" y="248">A1</text>
<text x="154.7" y="253.1">P3</text>
<text x="171.1" y="256.9">A0</text>
<text x="171.1" y="253.1">A1</text>
<text x="247.2" y="253.7">P2</text>
<text x="154.7" y="258.8">P2</text>
<text x="247.2" y="259.5">P1</text>
<text x="261.2" y="259.5">SDA</text>
<text x="261.5" y="263.3">SCL</text>
<text x="154.7" y="264.5">P1</text>
<text x="168.7" y="264.5">SDA</text>
<text x="169" y="268.3">SCL</text>
<text x="247.2" y="265.2">P0</text>
<text x="154.7" y="270.2">P0</text>
<text x="452.5" y="420">SIZE</text>
<text x="461.5" y="420">FSCM NO.</text>
<text x="490" y="420">DWG NO.</text>
<text x="551.1" y="420">REV</text>
<text x="451.9" y="429.6">SCALE</text>
<text x="515.4" y="429.6">Band_Alarm_LED</text>
</g>
<g font-size="2.1">
<text x="115.6" y="262.5">80M</text>
<text x="396.5" y="262.9">SCL</text>
<text x="398.1" y="259.1">3V3_DC</text>
<text x="115.9" y="268.2">160M</text>
<text x="396.4" y="266.7">SCL</text>
<text x="215.3" y="270.3">SDA</text>
<text x="397" y="274.4">SDA</text>
<text x="397.2" y="270.6">SDA</text>
<text x="216.5" y="278.2">SCL</text>
<text x="403.4" y="278.2">TFT Brightness</text>
<text x="404.2" y="282">GND</text>
<text x="404" y="285.8">GND</text>
<text x="404.5" y="289.4">GND</text>
<text x="374.9" y="315.9">3V3_DC</text>
</g>
</svg>
